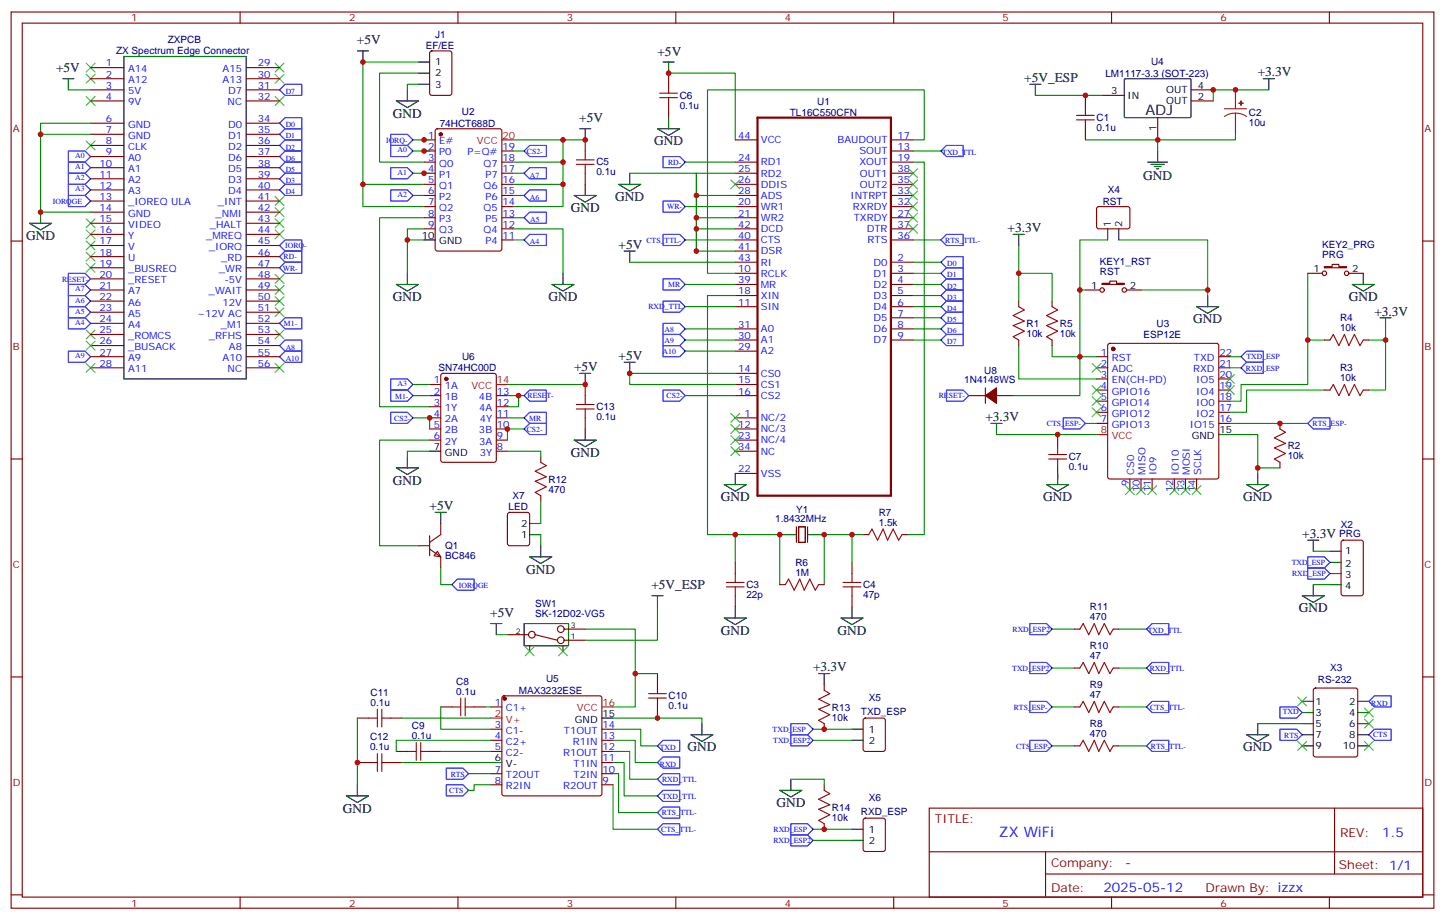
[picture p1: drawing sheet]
<svg xmlns="http://www.w3.org/2000/svg" width="459mm" height="292mm" viewBox="0 0 459 292" stroke-linecap="round" stroke-linejoin="round" font-family="sans-serif">
<g fill="none" stroke="#870000" stroke-width=".35">
<path d="M3.5 3.8h451.6v284.3h-451.6zM7.1 7.3h444.5v277.3h-444.5zM76.2 3.8v3.5M136.6 16.4l.5-.2h5.6l.6 .4 .1 13-.5 .6-5.8 .1-.7-.5-.1-12.9zM145.3 3.8v3.5M214.5 3.8v3.5M283.6 3.8v3.5M352.8 3.8v3.5M421.9 3.8v3.5M28.8 28.5h10.5M28.8 32h10.5M28.8 21.4h10.5"/>
<path d="M28.8 25h10.5M28.8 39.1h10.5M78.1 28.5h10.6M78.1 32h10.6M78.1 21.4h10.6M78.1 25h10.6M78.1 39.1h10.6M212.2 23.2v3.5M212.2 33.8v3.5M344.5 30.3v3.5M349.8 30.3h7M367.4 37.3v7.1"/>
<path d="M378 28.5h7.1M378 32h7.1M28.8 42.6h10.5M28.8 46.1h10.5M28.8 49.7h10.5M28.8 53.2h10.5M28.8 56.7h10.5M78.1 42.6h10.6M78.1 46.1h10.6M78.1 49.7h10.6M78.1 53.2h10.6M78.1 56.7h10.6"/>
<path d="M134.6 44.4h3.5M134.6 51.4h3.5M134.6 55h3.5M134.6 58.5h3.5M134.6 47.9h3.5M138.3 41.1l.5-.2h19.8l.6 .4 .1 37.7-.5 .6-20 .1-.6-.5-.1-37.6zM159.3 51.4h3.5M159.3 55h3.5M159.3 58.5h3.5M159.3 47.9h3.5M185.7 44.4v3.5M185.7 55v3.5"/>
<path d="M233.4 44.4h7M233.4 51.4h7M233.4 55h7M233.4 58.5h7M282.8 44.4h7M282.8 51.4h7M282.8 55h7M282.8 58.5h7M282.8 47.9h7M344.5 40.9v3.5M3.5 76.5h3.6M28.8 60.3h10.5"/>
<path d="M28.8 63.8h10.5M28.8 77.9h10.5M28.8 67.3h10.5M28.8 74.4h10.5M28.8 70.8h10.5M78.1 60.3h10.6M78.1 63.8h10.6M78.1 77.9h10.6M78.1 67.3h10.6M78.1 74.4h10.6M78.1 70.8h10.6M134.6 62h3.5"/>
<path d="M134.6 65.5h3.5M134.6 69.1h3.5M134.6 72.6h3.5M159.3 62h3.5M159.3 65.5h3.5M159.3 69.1h3.5M159.3 72.6h3.5M159.3 76.1h3.5M233.4 62h7M233.4 65.5h7M233.4 69.1h7M233.4 72.6h7"/>
<path d="M233.4 76.1h7M233.4 79.7h7M282.8 62h7M282.8 65.5h7M282.8 69.1h7M282.8 72.6h7M282.8 76.1h7M348.2 65.8l.5-.3 9.5 .1 .4 .7-.1 5.9-.6 .4-9.5-.1-.4-.6v-5.6zM451.6 76.5h3.5M28.8 92h10.5M28.8 99.1h10.5M28.8 95.5h10.5"/>
<path d="M28.8 88.5h10.5M28.8 84.9h10.5M28.8 81.4h10.5M78.1 92h10.6M78.1 99.1h10.6M78.1 95.5h10.6M78.1 88.5h10.6M78.1 84.9h10.6M78.1 81.4h10.6M233.4 83.2h7M233.4 86.7h7M233.4 90.2h7"/>
<path d="M233.4 93.8h7M233.4 97.3h7M282.8 83.2h7M282.8 86.7h7M282.8 90.2h7M282.8 93.8h7M282.8 97.3h7M323.3 95.5v1.8M333.9 95.5v1.8M344.5 92h4.6M349.8 89.9h2.4v-.7h2.2v.7h2.4v.3h-7zM357.5 92h4.6"/>
<path d="M415 86.7h4.6M420.3 84.6h2.5v-.7h2.1v.7h2.5v.3h-7.1zM428.1 86.7h4.6M28.8 113.2h10.5M28.8 116.7h10.5M28.8 109.6h10.5M28.8 106.1h10.5M28.8 102.6h10.5M78.1 113.2h10.6M78.1 116.7h10.6M78.1 109.6h10.6M78.1 106.1h10.6"/>
<path d="M78.1 102.6h10.6M140.1 118.7l.5-.2h16.2l.7 .4v27.1l-.4 .6-16.5 .1-.7-.5v-27zM233.4 104.4h7M233.4 107.9h7M233.4 111.4h7M233.4 118.5h7M282.8 104.4h7M282.8 107.9h7M282.8 100.8h7M323.3 107.9v1.7M333.9 107.9v1.7M348 113.2h3.5"/>
<path d="M348 116.7h3.5M351.8 109.1l.4-.2h33.9l.5 .2 .2 .5v41.7l-.2 .5-.5 .2h-33.9l-.5-.3-.2-.4v-41.7zM386.8 113.2h3.5M386.8 116.7h3.5M420.3 107.9h1.8M432.7 107.9h1.7M136.3 122h3.6M136.3 125.5h3.6M136.3 132.6h3.6M136.3 136.1h3.6M136.3 139.6h3.6M136.3 129h3.6"/>
<path d="M157.5 125.5h3.5M157.5 132.6h3.5M157.5 136.1h3.5M157.5 139.6h3.5M157.5 129h3.5M185.7 122v3.5M185.7 132.6v3.5M233.4 122h7M233.4 125.5h7M233.4 132.6h7M233.4 136.1h7M233.4 139.6h7"/>
<path d="M307.4 125.5h5.3M312.7 123v5M316.3 125.5h5.3M335.7 137.9v3.5M348 120.2h3.5M348 123.8h3.5M348 127.3h3.5M348 130.8h3.5M348 134.3h3.5M386.8 120.2h3.5M386.8 123.8h3.5M386.8 127.3h3.5"/>
<path d="M386.8 130.8h3.5M386.8 134.3h3.5M406.2 134.3v1.8M420.3 123.8h1.8M432.7 123.8h1.7M3.5 145.6h3.6M157.5 143.2h3.5M171.6 144.9v1.8M171.6 157.3v1.7M233.4 143.2h7M233.4 150.2h7M335.7 148.4v3.6"/>
<path d="M358.6 152v3.5M362.1 152v3.5M365.7 152v3.5M372.7 152v3.5M376.2 152v3.5M379.8 152v3.5M406.2 146.7v1.7M451.6 145.6h3.5M132.8 173.1h3.5M136.3 174.2l3.6 2.5v3.5M136.3 170v6.3M138.8 174.9l1.1 1.8-2.1-.4z"/>
<path d="M139.9 166.1v3.5l-3.6 2.5M161.3 162.8l.4-.2h5.7l.6 .4 .1 9.4-.5 .7h-5.9l-.6-.4-.1-9.4zM233.4 178.4v3.6M252.8 167.1v5M253.5 167.1h2.1v5h-2.1zM256.3 167.1v5M270.4 178.4v3.6M273.9 169.6h1.8M286.3 169.6h1.7M425.9 171.6l.4-.2h5.7l.6 .4 .1 16.5-.5 .7h-5.9l-.6-.4-.1-16.5zM179 199.6h6.7M233.4 189v3.5"/>
<path d="M247.5 185.5h1.7M259.8 185.5h1.8M270.4 189v3.5M341 199.6h1.7M353.3 199.6h1.8M3.5 214.8h3.6M161 201.4h6.7M168.1 204.9v1.8M169.9 201.4l7 1.7M178.7 204.9v1.8M179 203.1h6.7M208.7 213.7v3.5"/>
<path d="M261.6 217.2v1.8M341 211.9h1.7M353.3 211.9h1.8M417 218.5l.5-.2h12.7l.7 .4v20.8l-.4 .6-13 .1-.6-.5-.1-20.7zM451.6 214.8h3.5M113.4 227.8h3.5M124 227.8h3.5M125.8 238.4h3.5M136.3 238.4h3.6M139.9 224.3h3.5M150.5 224.3h3.5M155.8 224.3h3.5"/>
<path d="M155.8 231.4h3.5M155.8 234.9h3.5M155.8 238.4h3.5M159.5 221l.5-.2h30.3l.5 .2 .2 .5v30.3l-.2 .5-.5 .2h-30.3l-.5-.2-.2-.5v-30.3zM191 231.4h3.6M191 234.9h3.6M191 238.4h3.6M208.7 224.3v3.5M261.6 229.6v1.8M274.2 228l.4-.2h5.7l.6 .5 .1 9.4-.5 .7h-5.9l-.6-.5-.1-9.4zM341 224.3h1.7M341 236.6h1.7"/>
<path d="M353.3 224.3h1.8M353.3 236.6h1.8M113.4 241.9h3.5M124 241.9h3.5M155.8 245.5h3.5M155.8 249h3.5M191 245.5h3.6M191 249h3.6M191 241.9h3.6M261.6 249v1.8M274.2 259.8l.4-.2h5.7l.6 .4 .1 9.5-.5 .6-5.9 .1-.6-.5-.1-9.4zM294.9 256.4h156.7v28.2h-156.7z"/>
<path d="M423.5 256.4l.1 20.9M261.6 261.3v1.8M295 270.2h156.4M331.8 277.3h119.6M331.8 270.2v14.2M3.5 283.9h3.6M76.2 284.6v3.5M145.3 284.6v3.5M214.5 284.6v3.5M283.6 284.6v3.5M352.8 284.6v3.5M421.9 284.6v3.5"/>
<path d="M451.6 283.9h3.5"/>
<circle cx="349.8" cy="92" r=".71"/>
<circle cx="356.8" cy="92" r=".71"/>
<circle cx="420.3" cy="86.7" r=".71"/>
<circle cx="427.4" cy="86.7" r=".71"/>
<circle cx="178" cy="199.6" r="1.06"/>
<circle cx="168.8" cy="201.4" r="1.06"/>
<circle cx="178" cy="203.1" r="1.06"/>
</g>
<path d="M240.4 37.3h42.4v120h-42.4z" fill="none" stroke="#870000" stroke-width=".71"/>
<g fill="none" stroke="#000" stroke-width=".35">
<path d="M39.3 17.9h38.8v102.3h-38.8zM113.4 16.2h3.5M115.2 16.2v3.5M132.8 19.7h3.5M210.4 19.7h3.6M212.2 19.7v3.5M19.9 25h3.6M21.7 25v3.5M125.8 32h7l-3.5 2.1zM129.3 28.5v3.5M132.8 26.7h3.5M132.8 23.2h3.5"/>
<path d="M212.2 37.3v3.6M326.8 26.7h3.6M328.6 26.7v3.6M356.9 25.2l.3-.2h20.6l.2 .3-.1 11.8-.3 .2h-20.6l-.2-.3zM400.9 25h3.6M402.7 25v3.5M184 40.9h3.5M185.7 40.9v3.5M185.7 58.5v3.5M196.3 58.5h7.1l-3.6 2.1zM199.8 55v3.5M208.7 40.9h7l-3.5 2.1z"/>
<path d="M364.2 51.4h6.4M365.3 52.1h4.2M366.4 52.8h2.1M367.1 53.6h.7M367.4 47.9v3.5M9.3 70.8h7.1l-3.5 2.2zM12.9 67.3v3.5M134.6 76.1h3.5M182.2 62h7.1l-3.6 2.1zM198.1 79.7h3.5M199.8 79.7v3.5M321.6 74.4h3.5"/>
<path d="M323.3 74.4v3.5M351.5 72.6v3.5M355.1 72.6v3.5M125.8 90.2h7l-3.5 2.2zM129.3 86.7v3.5M175.2 90.2h7l-3.5 2.2zM178.7 86.7v3.5M379.8 97.3h7l-3.5 2.1zM383.3 93.8v3.5M429.2 90.2h7l-3.5 2.2zM432.7 86.7v3.5M184 118.5h3.5"/>
<path d="M185.7 118.5v3.5M198.1 114.9h3.5M199.8 114.9v3.6M438 100.8h3.5M439.7 100.8v3.6M182.2 139.6h7.1l-3.6 2.1zM185.7 136.1v3.5M314.5 134.3h3.5M316.3 134.3v3.6M386.8 137.9h3.5M125.8 148.4h7l-3.5 2.2zM129.3 144.9v3.5"/>
<path d="M136.3 143.2h3.6M229.8 153.7h7.1l-3.5 2.2zM233.4 150.2v3.5M332.1 153.7h7.1l-3.5 2.2zM335.7 150.2v3.5M395.6 153.7h7.1l-3.5 2.2zM399.2 150.2v3.5M138.1 162.6h3.5M139.9 162.6v3.5M168.1 176.7h7.1l-3.6 2.1zM168.1 169.6h3.5M168.1 166.1h3.5"/>
<path d="M171.6 173.1v3.6M247.5 169.6h4.9M256.6 169.6h5M415 171.4h3.6M416.8 171.4v3.5M422.1 174.9h3.5M422.1 178.4h3.5M155.8 197.8h3.5M157.5 197.8v3.6M166.3 197.8h14.1v7.1h-14.1zM206.9 189h3.5M208.7 189v3.5"/>
<path d="M229.8 196.1h7.1l-3.5 2.1zM233.4 192.5v3.6M266.9 196.1h7l-3.5 2.1zM270.4 192.5v3.6M413.3 189h7l-3.5 2.1zM416.8 185.5v3.5M422.1 182h3.5M422.1 185.5h3.5M259.8 213.7h3.5M261.6 213.7v3.5M191 227.8h3.6M219.3 233.1h7l-3.5 2.1z"/>
<path d="M222.8 229.6v3.5M270.4 231.4h3.5M270.4 234.9h3.5M395.6 233.1h7.1l-3.5 2.1zM399.2 229.6v3.5M413.3 222.5h3.5M413.3 226.1h3.5M413.3 229.6h3.5M413.3 233.1h3.5M413.3 236.6h3.5M430.9 222.5h3.5M430.9 226.1h3.5"/>
<path d="M430.9 229.6h3.5M430.9 233.1h3.5M430.9 236.6h3.5M109.9 252.5h7l-3.5 2.1zM113.4 249v3.5M155.8 241.9h3.5M247.5 250.8h7l-3.5 2.1zM251 247.2v3.6M270.4 263.1h3.5M270.4 266.6h3.5"/>
</g>
<g fill="none" stroke="#008700" stroke-width=".35">
<path d="M132.8 19.7h-17.6v38.8h19.4M21.7 28.5h7.1M28.8 39.1h-15.9v3.5M132.8 23.2h-12.3v28.2h14.1M132.8 26.7h-3.5v1.8M212.2 23.2h21.2v21.2M328.6 30.3h21.2M402.7 28.5h-17.6v3.5M28.8 42.6h-15.9v24.7h15.9M115.2 58.5v7h19.4M131.1 47.9h5.2M131.1 44.4h5.2"/>
<path d="M131.1 55h5.2M162.8 47.9h3.5M162.8 44.4h22.9M162.8 55h3.5M162.8 58.5h15.9M178.7 51.4v14.1h-15.9M178.7 44.4v7h-15.9M199.8 55h21.2v24.7M217.5 51.4h15.9M233.4 55h-12.4v7M289.8 44.4h3.5v-15.9h-68.8v58.2h8.9M289.8 51.4h3.5v118.2h-5.3"/>
<path d="M289.8 47.9h8.8M367.4 44.4v3.5M392.1 42.6v1.8h-47.6M131.1 62h3.5M134.6 76.1h-5.3v10.6M134.6 69.1h-14.1v59.9h15.8M134.6 72.6h-5.3v3.5M162.8 72.6h15.9v14.1M162.8 76.1h3.5M162.8 69.1h3.5M162.8 62h3.5M217.5 76.1h15.9"/>
<path d="M217.5 65.5h15.9M221 69.1h12.4M233.4 72.6h-12.4v7.1h12.4M233.4 62h-12.4v10.6M289.8 76.1h8.8M323.3 77.9v8.8M351.5 76.1h-8.8v15.9M355.1 76.1h28.2v15.9M199.8 83.2h33.6M217.5 90.2h15.9M217.5 97.3h15.9M233.4 93.8h-8.9v75.8h23v15.9"/>
<path d="M289.8 83.2h8.8M289.8 86.7h8.8M289.8 90.2h8.8M289.8 93.8h8.8M289.8 97.3h8.8M323.3 95.5v-8.8h10.6v8.8M344.5 92h-1.8v33.5h-21.1M362.1 92h21.2v1.8M415 86.7v21.2M217.5 107.9h15.9M217.5 104.4h15.9M217.5 111.4h15.9"/>
<path d="M233.4 118.5h-33.6v3.5h33.6M289.8 107.9h8.8M289.8 100.8h8.8M289.8 104.4h8.8M323.3 109.6v10.6h24.7M333.9 109.6v3.6h14.1M390.3 116.7h3.6M390.3 113.2h3.6M420.3 107.9h-5.3v14.1h-21.1v5.3h-3.6M434.4 107.9h5.3M439.7 104.4v19.4h-5.3M131.1 132.6h5.2v3.5"/>
<path d="M131.1 125.5h5.2M131.1 122h5.2M136.3 139.6h-15.8v33.5h12.3M161 125.5h3.6v3.5h-3.6M161 122h24.7M161 132.6h5.3M164.6 125.5h1.7M166.3 136.1h-5.3v3.5M217.5 125.5h15.9M316.3 137.9h31.7M344.5 134.3h3.5M390.3 137.9h8.9v12.3"/>
<path d="M390.3 134.3h24.7M420.3 123.8h-24.7v7h-5.3M136.3 143.2h-7v1.7M161 143.2h10.6v1.7M171.6 159v7.1M335.7 150.2v1.8M399.2 148.4h7M171.6 169.6v3.5M233.4 169.6v8.8M270.4 169.6v8.8M273.9 169.6h-12.3v15.9M416.8 174.9h5.3"/>
<path d="M139.9 180.2v5.3h3.5M185.7 199.6h15.9v24.7h-7M208.7 192.5v10.6h-23M333.9 199.6h7.1M355.1 199.6h8.8M416.8 185.5h5.3M157.5 201.4h3.5M201.6 213.7h7.1M333.9 211.9h7.1M355.1 211.9h8.8M113.4 227.8v21.2M127.5 227.8h28.3"/>
<path d="M139.9 224.3v7.1h15.9M139.9 238.4h15.9M154 224.3h1.8M155.8 234.9h-30v3.5M194.6 227.8h28.2v1.8M194.6 238.4h5.2v8.8h8.9M194.6 231.4h8.8v5.2h5.3M194.6 234.9h7v7h7.1M258.1 231.4h12.3M258.1 234.9h12.3M333.9 224.3h7.1M333.9 236.6h7.1"/>
<path d="M355.1 224.3h8.8M355.1 236.6h8.8M399.2 229.6h14.1M127.5 241.9h28.3M148.7 245.5h7.1M155.8 249h-5.3v1.8h-1.8M194.6 241.9h3.5v10.6h10.6M194.6 249v14.1h14.1M194.6 245.5h1.7v12.3h12.4M251 247.2h10.6v1.8M258.1 263.1h12.3M258.1 266.6h12.3"/>
</g>
<g fill="none" stroke="#3c3" stroke-width=".35">
<path d="M27.3 20l2.9 2.9M27.3 30.6l2.9 2.8M27.3 23.6l2.9 2.8M30.2 20l-2.9 2.9M30.2 30.6l-2.9 2.8M30.2 23.6l-2.9 2.8M87.3 20l2.8 2.9M87.3 23.6l2.8 2.8M87.3 30.6l2.8 2.8M90.1 20l-2.8 2.9M90.1 23.6l-2.8 2.8M90.1 30.6l-2.8 2.8"/>
<path d="M27.3 44.7l2.9 2.9M30.2 44.7l-2.9 2.9M232 57.1l2.8 2.8M234.8 57.1l-2.8 2.8M288.4 57.1l2.8 2.8M288.4 53.6l2.8 2.8M291.2 57.1l-2.8 2.8M291.2 53.6l-2.8 2.8M27.3 69.4l2.9 2.8M27.3 73l2.9 2.8M27.3 76.5l2.9 2.8M30.2 69.4l-2.9 2.8"/>
<path d="M30.2 73l-2.9 2.8M30.2 76.5l-2.9 2.8M87.3 62.4l2.8 2.8M87.3 65.9l2.8 2.8M87.3 69.4l2.8 2.8M87.3 73l2.8 2.8M90.1 62.4l-2.8 2.8M90.1 65.9l-2.8 2.8M90.1 69.4l-2.8 2.8M90.1 73l-2.8 2.8M288.4 60.6l2.8 2.8M288.4 64.1l2.8 2.9"/>
<path d="M288.4 67.7l2.8 2.8M288.4 71.2l2.8 2.8M291.2 60.6l-2.8 2.8M291.2 64.1l-2.8 2.9M291.2 67.7l-2.8 2.8M291.2 71.2l-2.8 2.8M27.3 80l2.9 2.8M27.3 83.5l2.9 2.9M30.2 80l-2.9 2.8M30.2 83.5l-2.9 2.9M87.3 87.1l2.8 2.8M87.3 90.6l2.8 2.8"/>
<path d="M87.3 94.1l2.8 2.8M87.3 97.6l2.8 2.9M90.1 87.1l-2.8 2.8M90.1 90.6l-2.8 2.8M90.1 94.1l-2.8 2.8M90.1 97.6l-2.8 2.9M27.3 104.7l2.9 2.8M27.3 108.2l2.9 2.9M27.3 115.3l2.9 2.8M30.2 104.7l-2.9 2.8M30.2 108.2l-2.9 2.9M30.2 115.3l-2.9 2.8"/>
<path d="M87.3 104.7l2.8 2.8M87.3 115.3l2.8 2.8M90.1 104.7l-2.8 2.8M90.1 115.3l-2.8 2.8M346.6 115.3l2.8 2.8M349.4 115.3l-2.8 2.8M388.9 118.8l2.9 2.8M391.8 118.8l-2.9 2.8M232 131.2l2.8 2.8M232 134.7l2.8 2.8M232 138.2l2.8 2.8M234.8 131.2l-2.8 2.8"/>
<path d="M234.8 134.7l-2.8 2.8M234.8 138.2l-2.8 2.8M346.6 125.9l2.8 2.8M346.6 129.4l2.8 2.8M346.6 122.3l2.8 2.9M349.4 129.4l-2.8 2.8M349.4 125.9l-2.8 2.8M349.4 122.3l-2.8 2.9M388.9 122.3l2.9 2.9M391.8 122.3l-2.9 2.9M232 141.7l2.8 2.9M234.8 141.7l-2.8 2.9"/>
<path d="M357.2 154.1l2.8 2.8M360 154.1l-2.8 2.8M360.7 154.1l2.8 2.8M363.5 154.1l-2.8 2.8M364.2 154.1l2.9 2.8M367.1 154.1l-2.9 2.8M371.3 154.1l2.8 2.8M374.1 154.1l-2.8 2.8M374.8 154.1l2.8 2.8M377.6 154.1l-2.8 2.8M378.4 154.1l2.8 2.8M381.2 154.1l-2.8 2.8"/>
<path d="M166.7 205.2l2.8 2.9M169.5 205.2l-2.8 2.9M177.3 205.2l2.8 2.9M180.1 205.2l-2.8 2.9M411.9 221.1l2.8 2.8M411.9 235.2l2.8 2.9M414.7 221.1l-2.8 2.8M414.7 235.2l-2.8 2.9M433 224.6l2.9 2.9M433 228.2l2.9 2.8M433 235.2l2.9 2.9M435.9 224.6l-2.9 2.9"/>
<path d="M435.9 228.2l-2.9 2.8M435.9 235.2l-2.9 2.9"/>
</g>
<g fill="#870000" stroke="#870000" stroke-width=".35">
<path d="M312.7 125.5l3.6-2.5v5z"/>
<circle cx="353.3" cy="110.7" r=".53"/>
<circle cx="160.2" cy="221.7" r=".53"/>
<circle cx="139.9" cy="42.6" r=".53"/>
<circle cx="141.6" cy="120.2" r=".53"/>
</g>
<path d="M159.3 44.4h3.5M157.5 122h3.5M348 137.9h3.5M155.8 227.8h3.5M191 224.3h3.6" fill="none" stroke="#f00" stroke-width=".35"/>
<g fill="none" stroke="#a10000" stroke-width=".35">
<path d="M209.4 31h5.6M209.4 29.6h5.6M212.2 26.7v2.9M212.2 31v2.8M341.7 38h5.6M341.7 36.6h5.6M344.5 33.8v2.8M344.5 38v2.9M182.9 52.1h5.7M182.9 50.7h5.7M185.7 47.9v2.8M185.7 52.1v2.9"/>
<path d="M323.3 97.3l1.8 1.1-3.5 1.7 3.5 1.8-3.5 1.4 3.5 1.8-3.5 1.7 1.7 1.1M333.9 97.3l1.8 1.1-3.6 1.7 3.6 1.8-3.6 1.4 3.6 1.8-3.6 1.7 1.8 1.1M422.1 107.9l1.1-1.8 1.7 3.5 1.8-3.5 1.4 3.5 1.8-3.5 1.7 3.5 1.1-1.7M182.9 129.8h5.7M182.9 128.3h5.7M185.7 125.5v2.8M185.7 129.8v2.8M406.2 136.1l1.8 1.1-3.5 1.7 3.5 1.8-3.5 1.4 3.5 1.8-3.5 1.7 1.7 1.1M422.1 123.8l1.1-1.8 1.7 3.5 1.8-3.5 1.4 3.5 1.8-3.5 1.7 3.5 1.1-1.7M171.6 146.7l1.8 1-3.5 1.8 3.5 1.8-3.5 1.4 3.5 1.7-3.5 1.8 1.7 1.1M332.8 145.6h5.7M332.8 144.2h5.7"/>
<path d="M335.7 141.4v2.8M335.7 145.6v2.8M275.7 169.6l1.1-1.7 1.7 3.5 1.8-3.5 1.4 3.5 1.8-3.5 1.7 3.5 1.1-1.8M230.5 186.2h5.7M230.5 184.8h5.7M233.4 182v2.8M233.4 186.2v2.8M249.2 185.5l1.1-1.8 1.8 3.6 1.7-3.6 1.4 3.6 1.8-3.6 1.8 3.6 1-1.8M267.6 186.2h5.6M267.6 184.8h5.6M270.4 182v2.8M270.4 186.2v2.8"/>
<path d="M342.7 199.6l1.1-1.8 1.7 3.6 1.8-3.6 1.4 3.6 1.8-3.6 1.7 3.6 1.1-1.8M208.7 217.2v2.9M261.6 219l1.7 1.1-3.5 1.7 3.5 1.8-3.5 1.4 3.5 1.8-3.5 1.7 1.8 1.1M342.7 211.9l1.1-1.7 1.7 3.5 1.8-3.5 1.4 3.5 1.8-3.5 1.7 3.5 1.1-1.8M116.9 227.8h2.9M119.8 225v5.6M119.8 239.1v5.7M121.2 225v5.6M121.2 239.1v5.7M121.2 227.8h2.8M129.3 238.4h2.8M132.1 235.6v5.6"/>
<path d="M133.5 235.6v5.6M133.5 238.4h2.8M143.4 224.3h2.8M146.2 221.5v5.6M147.6 221.5v5.6M147.6 224.3h2.9M205.8 221.5h5.7M205.8 220.1h5.7M208.7 221.5v2.8M342.7 224.3l1.1-1.8 1.7 3.6 1.8-3.6 1.4 3.6 1.8-3.6 1.7 3.6 1.1-1.8M342.7 236.6l1.1-1.7 1.7 3.5 1.8-3.5 1.4 3.5 1.8-3.5 1.7 3.5 1.1-1.8M116.9 241.9h2.9"/>
<path d="M121.2 241.9h2.8M261.6 250.8l1.7 1-3.5 1.8 3.5 1.7-3.5 1.5 3.5 1.7-3.5 1.8 1.8 1"/>
</g>
<path d="M388.6 34.5h7M392.1 35.9l-1.8 .2-1.7 .9M392.1 35.9l1.9 .3 1.6 .8M392.1 28.5v6M392.1 35.9v6.7" fill="none" stroke="#8c2424" stroke-width=".35"/>
<g fill="#8c2424" stroke="#8c2424" stroke-width=".35">
<path d="M393.2 32.7l1.4 .1z"/>
<path d="M393.8 32l.1 1.4z"/>
</g>
<g fill="none" stroke="#00f" stroke-width=".35">
<path d="M88.7 39.1l1.8-1.8h5.3v3.6h-5.3zM90.5 26.7h5.3v3.6h-5.3l-1.8-1.8zM21.7 47.9h5.3l1.8 1.8-1.8 1.7h-5.3zM21.7 51.4h5.3l1.8 1.8-1.8 1.8h-5.3zM21.7 55h5.3l1.8 1.7-1.8 1.8h-5.3zM21.7 58.5h5.3l1.8 1.8-1.8 1.7h-5.3zM88.7 56.7l1.8-1.7h5.3v3.5h-5.3zM88.7 53.2l1.8-1.8h5.3v3.6h-5.3zM88.7 49.7l1.8-1.8h5.3v3.5h-5.3zM88.7 46.1l1.8-1.7h5.3v3.5h-5.3zM88.7 42.6l1.8-1.7h5.3v3.5h-5.3zM124 53.2h5.3l1.8 1.8-1.8 1.7h-5.3z"/>
<path d="M124 46.1h5.3l1.8 1.8-1.8 1.8h-5.3zM124 42.6h5.3l1.8 1.8-1.8 1.7h-5.3zM166.3 47.9l1.8-1.8h5.3v3.6h-5.3zM166.3 55l1.8-1.8h5.3v3.5h-5.3zM210.4 49.7h5.3l1.8 1.7-1.8 1.8h-5.3zM298.6 47.9l1.8-1.8h5.3v3.6h-5.3zM21.7 62h5.3l1.8 1.8-1.8 1.7h-5.3zM88.7 60.3l1.8-1.8h5.3v3.5h-5.3zM90.5 76.1h5.3v3.6h-5.3l-1.8-1.8zM124 60.3h5.3l1.8 1.7-1.8 1.8h-5.3zM166.3 76.1l1.8-1.7h5.3v3.5h-5.3zM166.3 69.1l1.8-1.8h5.3v3.5h-5.3z"/>
<path d="M168.1 60.3h5.3v3.5h-5.3l-1.8-1.8zM210.4 74.4h5.3l1.8 1.7-1.8 1.8h-5.3zM210.4 63.8h5.3l1.8 1.7-1.8 1.8h-5.3zM298.6 76.1l1.8-1.7h5.3v3.5h-5.3zM21.7 90.2h5.3l1.8 1.8-1.8 1.8h-5.3zM21.7 93.8h5.3l1.8 1.7-1.8 1.8h-5.3zM21.7 97.3h5.3l1.8 1.8-1.8 1.7h-5.3zM21.7 86.7h5.3l1.8 1.8-1.8 1.7h-5.3zM88.7 81.4l1.8-1.7h5.3v3.5h-5.3zM88.7 84.9l1.8-1.7h5.3v3.5h-5.3zM210.4 95.5h5.3l1.8 1.8-1.8 1.8h-5.3zM210.4 88.5h5.3l1.8 1.7-1.8 1.8h-5.3z"/>
<path d="M298.6 86.7l1.8-1.8h5.3v3.6h-5.3zM298.6 93.8l1.8-1.8h5.3v3.5h-5.3zM300.4 81.4h5.3v3.5h-5.3l-1.8-1.7zM300.4 88.5h5.3v3.5h-5.3l-1.8-1.8zM300.4 95.5h5.3v3.6h-5.3l-1.8-1.8zM21.7 100.8h5.3l1.8 1.8-1.8 1.8h-5.3zM21.7 111.4h5.3l1.8 1.8-1.8 1.7h-5.3zM88.7 109.6l1.8-1.7h5.3v3.5h-5.3zM88.7 113.2l1.8-1.8h5.3v3.5h-5.3zM88.7 102.6l1.8-1.8h5.3v3.6h-5.3zM210.4 102.6h5.3l1.8 1.8-1.8 1.7h-5.3zM210.4 106.1h5.3l1.8 1.8-1.8 1.7h-5.3z"/>
<path d="M210.4 109.6h5.3l1.8 1.8-1.8 1.8h-5.3zM298.6 100.8l1.8-1.7h5.3v3.5h-5.3zM298.6 107.9l1.8-1.8h5.3v3.5h-5.3zM300.4 102.6h5.3v3.5h-5.3l-1.8-1.7zM393.9 113.2l1.7-1.8h5.3v3.5h-5.3zM395.6 114.9h5.3v3.6h-5.3l-1.7-1.8zM124 120.2h5.3l1.8 1.8-1.8 1.8h-5.3zM124 130.8h5.3l1.8 1.8-1.8 1.7h-5.3zM124 123.8h5.3l1.8 1.7-1.8 1.8h-5.3zM166.3 136.1l1.8-1.8h5.3v3.6h-5.3zM166.3 125.5l1.8-1.7h5.3v3.5h-5.3zM166.3 132.6l1.8-1.8h5.3v3.5h-5.3z"/>
<path d="M210.4 123.8h5.3l1.8 1.7-1.8 1.8h-5.3zM300.4 123.8h5.3l1.7 1.7-1.7 1.8h-5.3zM337.4 132.6h5.3l1.8 1.7-1.8 1.8h-5.3zM415 134.3l1.8-1.7h5.3v3.5h-5.3zM415 176.7h5.3l1.8 1.7-1.8 1.8h-5.3zM143.4 185.5l1.8-1.8h5.3v3.6h-5.3zM326.8 197.8h5.3l1.8 1.8-1.8 1.8h-5.3zM363.9 199.6l1.8-1.8h5.2v3.6h-5.2zM415 180.2h5.3l1.8 1.8-1.8 1.7h-5.3zM326.8 210.2h5.3l1.8 1.7-1.8 1.8h-5.3zM363.9 211.9l1.8-1.7h5.2v3.5h-5.2zM210.4 234.9h5.3v3.5h-5.3l-1.7-1.8z"/>
<path d="M251 229.6h5.3l1.8 1.8-1.8 1.7h-5.3zM251 233.1h5.3l1.8 1.8-1.8 1.7h-5.3zM326.8 222.5h5.3l1.8 1.8-1.8 1.8h-5.3zM326.8 234.9h5.3l1.8 1.7-1.8 1.8h-5.3zM363.9 224.3l1.8-1.8h5.2v3.6h-5.2zM363.9 236.6l1.8-1.7h5.2v3.5h-5.2zM406.2 224.3h5.3l1.8 1.8-1.8 1.7h-5.3zM406.2 231.4h5.3l1.8 1.7-1.8 1.8h-5.3zM434.4 222.5l1.8-1.7h5.3v3.5h-5.3zM434.4 233.1l1.8-1.7h5.3v3.5h-5.3zM141.6 249h5.3l1.8 1.8-1.8 1.7h-5.3zM141.6 243.7h5.3l1.8 1.8-1.8 1.7h-5.3z"/>
<path d="M208.7 252.5l1.7-1.7h5.3v3.5h-5.3zM208.7 257.8l1.7-1.8h5.3v3.6h-5.3zM208.7 241.9l1.7-1.7h5.3v3.5h-5.3zM210.4 245.5h5.3v3.5h-5.3l-1.7-1.8zM208.7 263.1l1.7-1.8h5.3v3.6h-5.3zM251 261.3h5.3l1.8 1.8-1.8 1.8h-5.3zM251 264.9h5.3l1.8 1.7-1.8 1.8h-5.3z"/>
</g>
<g fill="#c00">
<circle cx="439.7" cy="107.9" r=".88"/>
<circle cx="342.7" cy="113.2" r=".88"/>
<circle cx="385.1" cy="28.5" r=".88"/>
<circle cx="392.1" cy="28.5" r=".88"/>
<circle cx="367.4" cy="44.4" r=".88"/>
<circle cx="221" cy="79.7" r=".88"/>
<circle cx="221" cy="72.6" r=".88"/>
<circle cx="221" cy="69.1" r=".88"/>
<circle cx="221" cy="62" r=".88"/>
<circle cx="233.4" cy="169.6" r=".88"/>
<circle cx="247.5" cy="169.6" r=".88"/>
<circle cx="199.8" cy="118.5" r=".88"/>
<circle cx="261.6" cy="169.6" r=".88"/>
<circle cx="270.4" cy="169.6" r=".88"/>
<circle cx="212.2" cy="23.2" r=".88"/>
<circle cx="335.7" cy="137.9" r=".88"/>
<circle cx="208.7" cy="227.8" r=".88"/>
<circle cx="113.4" cy="241.9" r=".88"/>
<circle cx="406.2" cy="134.3" r=".88"/>
<circle cx="399.2" cy="148.4" r=".88"/>
<circle cx="415" cy="107.9" r=".88"/>
<circle cx="323.3" cy="86.7" r=".88"/>
<circle cx="344.5" cy="30.3" r=".88"/>
<circle cx="201.6" cy="213.7" r=".88"/>
<circle cx="342.7" cy="92" r=".88"/>
<circle cx="383.3" cy="92" r=".88"/>
<circle cx="134.6" cy="44.4" r=".88"/>
<circle cx="134.6" cy="47.9" r=".88"/>
<circle cx="134.6" cy="55" r=".88"/>
<circle cx="185.7" cy="44.4" r=".88"/>
<circle cx="178.7" cy="44.4" r=".88"/>
<circle cx="178.7" cy="51.4" r=".88"/>
<circle cx="178.7" cy="58.5" r=".88"/>
<circle cx="185.7" cy="122" r=".88"/>
<circle cx="129.3" cy="76.1" r=".88"/>
<circle cx="115.2" cy="58.5" r=".88"/>
<circle cx="136.3" cy="132.6" r=".88"/>
<circle cx="161" cy="136.1" r=".88"/>
<circle cx="115.2" cy="19.7" r=".88"/>
<circle cx="12.9" cy="67.3" r=".88"/>
<circle cx="12.9" cy="42.6" r=".88"/>
<circle cx="164.6" cy="125.5" r=".88"/>
<circle cx="261.6" cy="231.4" r=".88"/>
<circle cx="261.6" cy="263.1" r=".88"/>
</g>
<text font-size="4.6" x="363.5" y="36.6">ADJ</text>
<text font-size="4.6" fill="#00f" x="317" y="265.4">ZX WiFi</text>
<g font-size="4.2">
<text x="113.3" y="14.1">+5V</text>
<text x="208.7" y="17.9">+5V</text>
<text x="17.8" y="22.8">+5V</text>
<text x="325.1" y="26">+5V_ESP</text>
<text x="399.2" y="24.3">+3.3V</text>
<text x="124.7" y="37.3">GND</text>
<text x="183.8" y="38.8">+5V</text>
<text x="207.6" y="46.1">GND</text>
<text x="362.8" y="57.1">GND</text>
<text x="195.3" y="63.8">GND</text>
<text x="181.2" y="67.3">GND</text>
<text x="8.3" y="76.1">GND</text>
<text x="319.8" y="73.7">+3.3V</text>
<text x="196.3" y="79">+5V</text>
<text x="124.7" y="95.5">GND</text>
<text x="174.1" y="95.5">GND</text>
<text x="428.1" y="95.5">GND</text>
<text x="436.2" y="100.1">+3.3V</text>
<text x="378.7" y="102.6">GND</text>
<text x="182.2" y="117.8">+5V</text>
<text x="196.3" y="114.2">+5V</text>
<text x="312.7" y="133.6">+3.3V</text>
<text x="181.2" y="144.9">GND</text>
<text x="124.7" y="153.7">GND</text>
<text x="136.3" y="161.9">+5V</text>
<text x="228.8" y="159">GND</text>
<text x="331.1" y="159">GND</text>
<text x="394.6" y="159">GND</text>
<text x="413.3" y="170.7">+3.3V</text>
<text x="167" y="182">GND</text>
<text x="206.7" y="186.9">+5V_ESP</text>
<text x="155.6" y="195.8">+5V</text>
<text x="412.2" y="194.3">GND</text>
<text x="228.8" y="201.4">GND</text>
<text x="265.8" y="201.4">GND</text>
<text x="258.1" y="213">+3.3V</text>
<text x="218.2" y="238.4">GND</text>
<text x="394.6" y="238.4">GND</text>
<text x="108.8" y="257.8">GND</text>
<text x="246.4" y="256">GND</text>
</g>
<g font-size="4.2" fill="#00f">
<text x="438.7" y="265.7">1.5</text>
<text x="357.1" y="275.2">-</text>
<text x="350.2" y="283">2025-05-12</text>
</g>
<g font-size="3.9" fill="#800">
<text x="296.7" y="261">TITLE:</text>
<text x="425.3" y="265.7">REV:</text>
<text x="333.6" y="275.2">Company:</text>
<text x="425" y="275.8">Sheet: 1/1</text>
<text x="333.6" y="282.9">Date:</text>
<text x="382.6" y="282.9">Drawn By: izzx</text>
</g>
<g font-size="3.2" fill="#800">
<text x="41.6" y="6.8">1</text>
<text x="110.8" y="6.8">2</text>
<text x="179.9" y="6.8">3</text>
<text x="249.1" y="6.8">4</text>
<text x="318.2" y="6.8">5</text>
<text x="387.3" y="6.8">6</text>
<text x="4.1" y="41.9">A</text>
<text x="452.1" y="41.9">A</text>
<text x="4.1" y="111.1">B</text>
<text x="452.1" y="111.1">B</text>
<text x="4.1" y="180.2">C</text>
<text x="452.1" y="180.2">C</text>
<text x="4.1" y="249.3">D</text>
<text x="452.1" y="249.3">D</text>
<text x="41.6" y="287.6">1</text>
<text x="110.8" y="287.6">2</text>
<text x="179.9" y="287.6">3</text>
<text x="249.1" y="287.6">4</text>
<text x="318.2" y="287.6">5</text>
<text x="387.3" y="287.6">6</text>
</g>
<g font-size="3.2" fill="#000080">
<text x="36.8" y="17.3">ZX Spectrum Edge Connector</text>
<text x="53.3" y="13.5">ZXPCB</text>
<text x="135.1" y="15.5">EF/EE</text>
<text x="138.1" y="12">J1</text>
<text x="365.3" y="20.6">U4</text>
<text x="350.8" y="24.4">LM1117-3.3 (SOT-223)</text>
<text x="215.7" y="34.5">0.1u</text>
<text x="215.7" y="31.3">C6</text>
<text x="259.3" y="33.3">U1</text>
<text x="139.5" y="40.2">74HCT688D</text>
<text x="146.6" y="36.6">U2</text>
<text x="250.7" y="36.7">TL16C550CFN</text>
<text x="348" y="41.6">0.1u</text>
<text x="348" y="38.5">C1</text>
<text x="396.3" y="39.9">10u</text>
<text x="396.3" y="36.7">C2</text>
<text x="189.3" y="52.5">C5</text>
<text x="189.3" y="55.7">0.1u</text>
<text x="350" y="64.9">RST</text>
<text x="351.6" y="61.3">X4</text>
<text x="419.7" y="82">PRG</text>
<text x="419.7" y="78.8">KEY2_PRG</text>
<text x="349.1" y="87.2">RST</text>
<text x="349.1" y="84.1">KEY1_RST</text>
<text x="425.3" y="101.9">R4</text>
<text x="325.8" y="106.9">10k</text>
<text x="325.8" y="103.7">R1</text>
<text x="336.4" y="106.9">10k</text>
<text x="336.4" y="103.7">R5</text>
<text x="362.9" y="107.2">ESP12E</text>
<text x="367.1" y="103.7">U3</text>
<text x="425.3" y="105.1">10k</text>
<text x="139.2" y="117.8">SN74HC00D</text>
<text x="146.7" y="114.2">U6</text>
<text x="312.4" y="118.8">U8</text>
<text x="425.3" y="117.8">R3</text>
<text x="306" y="121.4">1N4148WS</text>
<text x="425.3" y="120.9">10k</text>
<text x="189.3" y="130.1">C13</text>
<text x="189.3" y="133.3">0.1u</text>
<text x="408.7" y="142.5">R2</text>
<text x="339.2" y="149.2">0.1u</text>
<text x="339.2" y="146">C7</text>
<text x="408.7" y="145.7">10k</text>
<text x="174.1" y="153.1">R12</text>
<text x="161.4" y="161.9">LED</text>
<text x="162.7" y="158.4">X7</text>
<text x="174.1" y="156.3">470</text>
<text x="246.1" y="165.5">1.8432MHz</text>
<text x="252.7" y="162.9">Y1</text>
<text x="278.9" y="166.8">1.5k</text>
<text x="278.9" y="163.6">R7</text>
<text x="425.5" y="167.4">X2</text>
<text x="425" y="170.3">PRG</text>
<text x="141.3" y="177.4">BC846</text>
<text x="141.3" y="174.3">Q1</text>
<text x="252.4" y="179.5">R6</text>
<text x="252.4" y="182.7">1M</text>
<text x="236.9" y="189.8">22p</text>
<text x="236.9" y="186.6">C3</text>
<text x="273.9" y="189.8">47p</text>
<text x="273.9" y="186.6">C4</text>
<text x="169.8" y="195.7">SK-12D02-VG5</text>
<text x="169.8" y="192.4">SW1</text>
<text x="345.9" y="196.8">470</text>
<text x="345.9" y="193.6">R11</text>
<text x="345.9" y="209.1">47</text>
<text x="345.9" y="205.9">R10</text>
<text x="422.1" y="213">X3</text>
<text x="117.6" y="220.7">C11</text>
<text x="144.8" y="220.4">0.1u</text>
<text x="144.8" y="217.2">C8</text>
<text x="164.6" y="220.1">MAX3232ESE</text>
<text x="173.3" y="216.5">U5</text>
<text x="212.2" y="221.8">C10</text>
<text x="345.9" y="221.5">47</text>
<text x="345.9" y="218.2">R9</text>
<text x="418.3" y="216.6">RS-232</text>
<text x="117.6" y="223.9">0.1u</text>
<text x="212.2" y="225">0.1u</text>
<text x="264.1" y="225.4">R13</text>
<text x="273.2" y="226.8">TXD_ESP</text>
<text x="275.7" y="222.5">X5</text>
<text x="130.7" y="231.4">C9</text>
<text x="264.1" y="228.6">10k</text>
<text x="345.9" y="233.8">470</text>
<text x="345.9" y="230.6">R8</text>
<text x="117.5" y="238.1">0.1u</text>
<text x="117.5" y="234.8">C12</text>
<text x="130.7" y="234.5">0.1u</text>
<text x="264.1" y="257.2">R14</text>
<text x="275.7" y="254.3">X6</text>
<text x="264.1" y="260.4">10k</text>
<text x="273.2" y="258.5">RXD_ESP</text>
</g>
<g font-size="3.2" fill="#00f">
<text x="33.6" y="21.1">1</text>
<text x="40.6" y="22.9">A14</text>
<text x="70.6" y="22.9">A15</text>
<text x="81.8" y="21.1">29</text>
<text x="33.6" y="24.6">2</text>
<text x="33.6" y="28.2">3</text>
<text x="40.6" y="26.4">A12</text>
<text x="40.6" y="29.9">5V</text>
<text x="70.6" y="26.4">A13</text>
<text x="72.4" y="29.9">D7</text>
<text x="81.8" y="28.2">31</text>
<text x="81.8" y="24.6">30</text>
<text x="33.6" y="31.7">4</text>
<text x="40.6" y="33.4">9V</text>
<text x="72.2" y="33.4">NC</text>
<text x="81.8" y="31.7">32</text>
<text x="33.6" y="38.7">6</text>
<text x="40.6" y="40.5">GND</text>
<text x="72.4" y="40.5">D0</text>
<text x="81.8" y="38.7">34</text>
<text x="33.6" y="42.3">7</text>
<text x="33.6" y="45.8">8</text>
<text x="40.6" y="44">GND</text>
<text x="40.6" y="47.6">CLK</text>
<text x="72.4" y="47.6">D2</text>
<text x="72.4" y="44">D1</text>
<text x="81.8" y="45.8">36</text>
<text x="81.8" y="42.3">35</text>
<text x="135.9" y="44">1</text>
<text x="135.9" y="47.6">2</text>
<text x="139.4" y="45.8">E#</text>
<text x="159.5" y="47.6">19</text>
<text x="234.3" y="44">44</text>
<text x="241.5" y="45.4">VCC</text>
<text x="265.8" y="45.4">BAUDOUT</text>
<text x="284.9" y="44">17</text>
<text x="284.9" y="47.6">13</text>
<text x="31.6" y="52.8">10</text>
<text x="33.6" y="49.3">9</text>
<text x="40.6" y="51.1">A0</text>
<text x="72.4" y="51.1">D6</text>
<text x="81.8" y="52.8">38</text>
<text x="81.8" y="49.3">37</text>
<text x="135.9" y="51.1">3</text>
<text x="139.4" y="49.3">P0</text>
<text x="139.4" y="52.8">Q0</text>
<text x="148.4" y="49.3">P=Q#</text>
<text x="153.5" y="52.8">Q7</text>
<text x="159.5" y="51.1">18</text>
<text x="234.3" y="51.1">24</text>
<text x="241.5" y="52.5">RD1</text>
<text x="272.7" y="52.5">XOUT</text>
<text x="272.8" y="49">SOUT</text>
<text x="284.9" y="51.1">19</text>
<text x="31.6" y="56.4">11</text>
<text x="31.6" y="59.9">12</text>
<text x="40.6" y="54.6">A1</text>
<text x="40.6" y="58.1">A2</text>
<text x="72.4" y="58.1">D3</text>
<text x="72.4" y="54.6">D5</text>
<text x="81.8" y="59.9">40</text>
<text x="81.8" y="56.4">39</text>
<text x="135.9" y="54.6">4</text>
<text x="135.9" y="58.1">5</text>
<text x="139.4" y="56.4">P1</text>
<text x="139.4" y="59.9">Q1</text>
<text x="153.5" y="59.9">Q6</text>
<text x="154" y="56.4">P7</text>
<text x="159.5" y="58.1">16</text>
<text x="159.5" y="54.6">17</text>
<text x="234.3" y="54.6">25</text>
<text x="234.3" y="58.1">26</text>
<text x="241.5" y="56">RD2</text>
<text x="241.5" y="59.5">DDIS</text>
<text x="272.9" y="56">OUT1</text>
<text x="272.9" y="59.5">OUT2</text>
<text x="284.9" y="54.6">38</text>
<text x="284.9" y="58.1">35</text>
<text x="31.6" y="63.4">13</text>
<text x="40.6" y="61.7">A3</text>
<text x="40.6" y="65.2">_IOREQ ULA</text>
<text x="69.2" y="65.2">_INT</text>
<text x="72.4" y="61.7">D4</text>
<text x="81.8" y="63.4">41</text>
<text x="135.9" y="61.7">6</text>
<text x="135.9" y="65.2">7</text>
<text x="139.4" y="63.4">P2</text>
<text x="154" y="63.4">P6</text>
<text x="159.5" y="65.2">14</text>
<text x="159.5" y="61.7">15</text>
<text x="234.3" y="61.7">28</text>
<text x="234.3" y="65.2">20</text>
<text x="241.5" y="63.1">ADS</text>
<text x="270" y="63.1">INTRPT</text>
<text x="284.9" y="61.7">33</text>
<text x="284.9" y="65.2">32</text>
<text x="31.6" y="67">14</text>
<text x="31.6" y="70.5">15</text>
<text x="40.6" y="68.7">GND</text>
<text x="68.4" y="68.7">_NMI</text>
<text x="81.8" y="70.5">43</text>
<text x="81.8" y="67">42</text>
<text x="135.9" y="68.7">8</text>
<text x="139.4" y="67">Q2</text>
<text x="139.4" y="70.5">P3</text>
<text x="153.5" y="67">Q5</text>
<text x="154" y="70.5">P5</text>
<text x="159.5" y="68.7">13</text>
<text x="234.3" y="68.7">21</text>
<text x="241.5" y="66.6">WR1</text>
<text x="241.5" y="70.1">WR2</text>
<text x="270.7" y="66.6">RXRDY</text>
<text x="271" y="70.1">TXRDY</text>
<text x="284.9" y="68.7">27</text>
<text x="31.6" y="74">16</text>
<text x="31.6" y="77.5">17</text>
<text x="40.6" y="72.2">VIDEO</text>
<text x="40.6" y="75.8">Y</text>
<text x="65.4" y="75.8">_MREQ</text>
<text x="66.5" y="72.2">_HALT</text>
<text x="81.8" y="77.5">45</text>
<text x="81.8" y="74">44</text>
<text x="135.9" y="72.2">9</text>
<text x="139.4" y="74">Q3</text>
<text x="153.5" y="74">Q4</text>
<text x="154" y="77.5">P4</text>
<text x="159.5" y="75.8">11</text>
<text x="159.5" y="72.2">12</text>
<text x="234.3" y="72.2">42</text>
<text x="234.3" y="75.8">40</text>
<text x="241.5" y="73.7">DCD</text>
<text x="241.5" y="77.2">CTS</text>
<text x="275.1" y="73.7">DTR</text>
<text x="275.4" y="77.2">RTS</text>
<text x="284.9" y="72.2">37</text>
<text x="284.9" y="75.8">36</text>
<text x="31.6" y="81.1">18</text>
<text x="40.6" y="79.3">V</text>
<text x="40.6" y="82.8">U</text>
<text x="66.3" y="79.3">_IORQ</text>
<text x="70.2" y="82.8">_RD</text>
<text x="81.8" y="81.1">46</text>
<text x="234.3" y="79.3">41</text>
<text x="234.3" y="82.8">43</text>
<text x="241.5" y="80.7">DSR</text>
<text x="284.9" y="82.8">2</text>
<text x="31.6" y="84.6">19</text>
<text x="31.6" y="88.1">20</text>
<text x="40.6" y="86.4">_BUSREQ</text>
<text x="40.6" y="89.9">_RESET</text>
<text x="69.5" y="86.4">_WR</text>
<text x="71.2" y="89.9">-5V</text>
<text x="81.8" y="88.1">48</text>
<text x="81.8" y="84.6">47</text>
<text x="234.3" y="86.4">10</text>
<text x="234.3" y="89.9">39</text>
<text x="241.5" y="84.2">RI</text>
<text x="241.5" y="87.8">RCLK</text>
<text x="277.2" y="84.2">D0</text>
<text x="277.2" y="87.8">D1</text>
<text x="284.9" y="86.4">3</text>
<text x="284.9" y="89.9">4</text>
<text x="31.6" y="91.7">21</text>
<text x="31.6" y="95.2">22</text>
<text x="40.6" y="93.4">A7</text>
<text x="66.2" y="93.4">_WAIT</text>
<text x="81.8" y="95.2">50</text>
<text x="81.8" y="91.7">49</text>
<text x="234.3" y="93.4">18</text>
<text x="241.5" y="91.3">MR</text>
<text x="241.5" y="94.8">XIN</text>
<text x="277.2" y="91.3">D2</text>
<text x="277.2" y="94.8">D3</text>
<text x="284.9" y="93.4">5</text>
<text x="31.6" y="98.7">23</text>
<text x="40.6" y="96.9">A6</text>
<text x="40.6" y="100.5">A5</text>
<text x="62.5" y="100.5">~12V AC</text>
<text x="70.6" y="96.9">12V</text>
<text x="81.8" y="98.7">51</text>
<text x="234.3" y="96.9">11</text>
<text x="241.5" y="98.4">SIN</text>
<text x="277.2" y="98.4">D4</text>
<text x="277.2" y="101.9">D5</text>
<text x="284.9" y="96.9">6</text>
<text x="284.9" y="100.5">7</text>
<text x="31.6" y="102.2">24</text>
<text x="31.6" y="105.8">25</text>
<text x="40.6" y="104">A4</text>
<text x="40.6" y="107.5">_ROMCS</text>
<text x="66.2" y="107.5">_RFHS</text>
<text x="70.1" y="104">_M1</text>
<text x="81.8" y="105.8">53</text>
<text x="81.8" y="102.2">52</text>
<text x="234.3" y="104">31</text>
<text x="234.3" y="107.5">30</text>
<text x="241.5" y="105.4">A0</text>
<text x="277.2" y="105.4">D6</text>
<text x="284.9" y="104">8</text>
<text x="284.9" y="107.5">9</text>
<text x="31.6" y="109.3">26</text>
<text x="31.6" y="112.8">27</text>
<text x="40.6" y="111.1">_BUSACK</text>
<text x="72.7" y="111.1">A8</text>
<text x="81.8" y="112.8">55</text>
<text x="81.8" y="109.3">54</text>
<text x="234.3" y="111.1">29</text>
<text x="241.5" y="108.9">A1</text>
<text x="241.5" y="112.5">A2</text>
<text x="277.2" y="108.9">D7</text>
<text x="349.3" y="112.8">1</text>
<text x="387" y="112.8">22</text>
<text x="31.6" y="116.3">28</text>
<text x="40.6" y="114.6">A9</text>
<text x="40.6" y="118.1">A11</text>
<text x="70.6" y="114.6">A10</text>
<text x="72.2" y="118.1">NC</text>
<text x="81.8" y="116.3">56</text>
<text x="234.3" y="118.1">14</text>
<text x="241.5" y="119.5">CS0</text>
<text x="349.3" y="116.3">2</text>
<text x="349.3" y="119.9">3</text>
<text x="352.8" y="114.6">RST</text>
<text x="352.8" y="118.1">ADC</text>
<text x="378.7" y="118.1">RXD</text>
<text x="378.9" y="114.6">TXD</text>
<text x="387" y="119.9">20</text>
<text x="387" y="116.3">21</text>
<text x="137.7" y="121.6">1</text>
<text x="137.7" y="125.2">2</text>
<text x="141.2" y="123.4">1A</text>
<text x="157.7" y="125.2">13</text>
<text x="234.3" y="121.6">15</text>
<text x="234.3" y="125.2">16</text>
<text x="241.5" y="123">CS1</text>
<text x="349.3" y="123.4">4</text>
<text x="352.8" y="121.6">EN(CH-PD)</text>
<text x="352.8" y="125.2">GPIO16</text>
<text x="379.7" y="125.2">IO4</text>
<text x="379.7" y="121.6">IO5</text>
<text x="387" y="123.4">19</text>
<text x="137.7" y="128.7">3</text>
<text x="141.2" y="126.9">1B</text>
<text x="141.2" y="130.5">1Y</text>
<text x="152" y="126.9">4B</text>
<text x="152" y="130.5">4A</text>
<text x="157.7" y="128.7">12</text>
<text x="241.5" y="126.6">CS2</text>
<text x="349.3" y="126.9">5</text>
<text x="349.3" y="130.5">6</text>
<text x="352.8" y="128.7">GPIO14</text>
<text x="379.7" y="128.7">IO0</text>
<text x="387" y="130.5">17</text>
<text x="387" y="126.9">18</text>
<text x="137.7" y="132.2">4</text>
<text x="137.7" y="135.7">5</text>
<text x="141.2" y="134">2A</text>
<text x="141.2" y="137.5">2B</text>
<text x="152" y="137.5">3B</text>
<text x="152.2" y="134">4Y</text>
<text x="157.7" y="135.7">10</text>
<text x="157.7" y="132.2">11</text>
<text x="234.3" y="135.7">12</text>
<text x="236.3" y="132.2">1</text>
<text x="241.5" y="133.6">NC/2</text>
<text x="241.5" y="137.2">NC/3</text>
<text x="349.3" y="134">7</text>
<text x="352.8" y="132.2">GPIO12</text>
<text x="352.8" y="135.7">GPIO13</text>
<text x="377.7" y="135.7">IO15</text>
<text x="379.7" y="132.2">IO2</text>
<text x="387" y="134">16</text>
<text x="137.7" y="139.3">6</text>
<text x="141.2" y="141">2Y</text>
<text x="152" y="141">3A</text>
<text x="157.7" y="142.8">8</text>
<text x="157.7" y="139.3">9</text>
<text x="234.3" y="139.3">23</text>
<text x="234.3" y="142.8">34</text>
<text x="241.5" y="140.7">NC/4</text>
<text x="152.2" y="144.6">3Y</text>
<text x="234.3" y="149.9">22</text>
<text x="241.5" y="144.2">NC</text>
<text x="241.5" y="151.3">VSS</text>
<text x="358.2" y="154.2" transform="rotate(-90 358.2 154.2)">9</text>
<text x="360" y="150.7" transform="rotate(-90 360 150.7)">CS0</text>
<text x="363.5" y="150.7" transform="rotate(-90 363.5 150.7)">MISO</text>
<text x="367.1" y="150.7" transform="rotate(-90 367.1 150.7)">IO9</text>
<text x="374.1" y="150.7" transform="rotate(-90 374.1 150.7)">IO10</text>
<text x="377.6" y="150.7" transform="rotate(-90 377.6 150.7)">MOSI</text>
<text x="381.2" y="150.7" transform="rotate(-90 381.2 150.7)">SCLK</text>
<text x="361.8" y="156.2" transform="rotate(-90 361.8 156.2)">10</text>
<text x="365.3" y="156.2" transform="rotate(-90 365.3 156.2)">11</text>
<text x="372.4" y="156.2" transform="rotate(-90 372.4 156.2)">12</text>
<text x="375.9" y="156.2" transform="rotate(-90 375.9 156.2)">13</text>
<text x="379.4" y="156.2" transform="rotate(-90 379.4 156.2)">14</text>
<text x="157.1" y="223.9">1</text>
<text x="160.6" y="225.7">C1+</text>
<text x="157.1" y="231">3</text>
<text x="160.6" y="232.8">C1-</text>
<text x="179" y="232.8">T1OUT</text>
<text x="191.2" y="231">14</text>
<text x="157.1" y="234.5">4</text>
<text x="157.1" y="238.1">5</text>
<text x="160.6" y="236.3">C2+</text>
<text x="160.6" y="239.8">C2-</text>
<text x="178.7" y="239.8">R1OUT</text>
<text x="181.8" y="236.3">R1IN</text>
<text x="191.2" y="238.1">12</text>
<text x="191.2" y="234.5">13</text>
<text x="157.1" y="245.1">7</text>
<text x="182" y="243.3">T1IN</text>
<text x="191.2" y="245.1">10</text>
<text x="191.2" y="241.6">11</text>
<text x="157.1" y="248.6">8</text>
<text x="160.6" y="246.9">T2OUT</text>
<text x="160.6" y="250.4">R2IN</text>
<text x="178.7" y="250.4">R2OUT</text>
<text x="182" y="246.9">T2IN</text>
<text x="191.2" y="248.6">9</text>
</g>
<g font-size="3.2">
<text x="138.1" y="20.7">1</text>
<text x="138.1" y="27.8">3</text>
<text x="138.1" y="24.3">2</text>
<text x="352.7" y="29.9">3</text>
<text x="370.2" y="29.6">OUT</text>
<text x="380.1" y="28.2">4</text>
<text x="357.9" y="31.3">IN</text>
<text x="370.2" y="33.1">OUT</text>
<text x="380.1" y="31.7">2</text>
<text x="367.1" y="41.5" transform="rotate(-90 367.1 41.5)">1</text>
<text x="352.6" y="71.9" transform="rotate(-90 352.6 71.9)">1</text>
<text x="356.1" y="71.9" transform="rotate(-90 356.1 71.9)">2</text>
<text x="133.9" y="75.8">10</text>
<text x="139.4" y="77.5">GND</text>
<text x="416.9" y="86.4">1</text>
<text x="429.2" y="86.4">2</text>
<text x="346.4" y="91.7">1</text>
<text x="358.6" y="91.7">2</text>
<text x="387" y="137.5">15</text>
<text x="137.7" y="142.8">7</text>
<text x="378.2" y="139.3">GND</text>
<text x="141.2" y="144.6">GND</text>
<text x="165.4" y="167.1">2</text>
<text x="165.4" y="170.7">1</text>
<text x="426.9" y="175.6">1</text>
<text x="426.9" y="179.8">2</text>
<text x="426.9" y="183.4">3</text>
<text x="426.9" y="186.9">4</text>
<text x="191.2" y="227.5">15</text>
<text x="417.5" y="223.6">1</text>
<text x="417.5" y="227.1">3</text>
<text x="428.2" y="223.6">2</text>
<text x="428.2" y="227.1">4</text>
<text x="182.4" y="229.2">GND</text>
<text x="275.7" y="232.4">1</text>
<text x="417.5" y="230.6">5</text>
<text x="428.2" y="230.6">6</text>
<text x="275.7" y="235.9">2</text>
<text x="417.5" y="234.2">7</text>
<text x="417.5" y="237.7">9</text>
<text x="426.2" y="237.7">10</text>
<text x="428.2" y="234.2">8</text>
<text x="157.1" y="241.6">6</text>
<text x="160.6" y="243.3">V-</text>
<text x="275.7" y="264.2">1</text>
<text x="275.7" y="267.7">2</text>
</g>
<g font-size="3.2" fill="#f00">
<text x="151.4" y="45.8">VCC</text>
<text x="159.5" y="44">20</text>
<text x="149.6" y="123.4">VCC</text>
<text x="157.7" y="121.6">14</text>
<text x="349.3" y="137.5">8</text>
<text x="352.8" y="139.3">VCC</text>
<text x="157.1" y="227.5">2</text>
<text x="183.1" y="225.7">VCC</text>
<text x="191.2" y="223.9">16</text>
<text x="160.6" y="229.2">V+</text>
</g>
<g font-size="2.5" fill="#00f">
<text x="90.7" y="29.8">D7</text>
<text x="90.7" y="40.4">D0</text>
<text x="90.7" y="47.4">D2</text>
<text x="90.7" y="43.9">D1</text>
<text x="122.5" y="45.3">IORQ-</text>
<text x="23.9" y="50.1">A0</text>
<text x="23.9" y="53.7">A1</text>
<text x="90.7" y="51">D6</text>
<text x="126.2" y="48.4">A0</text>
<text x="167.2" y="48.8">CS2-</text>
<text x="212" y="52.3">RD-</text>
<text x="299.1" y="49.1">TXD_TTL</text>
<text x="23.9" y="57.2">A2</text>
<text x="90.7" y="58">D3</text>
<text x="90.7" y="54.5">D5</text>
<text x="126.2" y="55.4">A1</text>
<text x="168.2" y="56.3">A7</text>
<text x="16.8" y="64.6">IORQGE</text>
<text x="23.9" y="60.7">A3</text>
<text x="90.7" y="61.6">D4</text>
<text x="126.2" y="62.5">A2</text>
<text x="168.2" y="63.4">A6</text>
<text x="168.3" y="70.4">A5</text>
<text x="211.7" y="66.4">WR-</text>
<text x="168.2" y="77.5">A4</text>
<text x="205.2" y="77">CTS_TTL-</text>
<text x="300" y="77">RTS_TTL-</text>
<text x="90" y="82.3">RD-</text>
<text x="90.5" y="78.8">IORQ-</text>
<text x="19.7" y="89.4">RESET-</text>
<text x="89.7" y="85.8">WR-</text>
<text x="300.6" y="84.5">D0</text>
<text x="300.6" y="88">D1</text>
<text x="23.9" y="92.5">A7</text>
<text x="23.9" y="96">A6</text>
<text x="212.1" y="91.1">MR</text>
<text x="300.6" y="91.5">D2</text>
<text x="300.6" y="95.1">D3</text>
<text x="23.9" y="99.5">A5</text>
<text x="205.8" y="98.2">RXD_TTL</text>
<text x="300.6" y="98.6">D4</text>
<text x="23.9" y="103">A4</text>
<text x="90.1" y="103.5">M1-</text>
<text x="210.9" y="105.2">A8</text>
<text x="300.6" y="102.1">D5</text>
<text x="300.6" y="105.7">D6</text>
<text x="23.9" y="113.6">A9</text>
<text x="90.7" y="110.9">A8</text>
<text x="210.3" y="112.3">A10</text>
<text x="210.9" y="108.8">A9</text>
<text x="300.6" y="109.2">D7</text>
<text x="395.6" y="113.9">TXD_ESP</text>
<text x="90.7" y="114.5">A10</text>
<text x="395.4" y="117.6">RXD_ESP</text>
<text x="126.2" y="122.4">A3</text>
<text x="125.4" y="126.5">M1-</text>
<text x="167.4" y="126.4">RESET-</text>
<text x="211.6" y="126.4">CS2-</text>
<text x="297.9" y="126.4">RESET-</text>
<text x="125.1" y="133.5">CS2-</text>
<text x="167.2" y="137">CS2-</text>
<text x="168" y="133.5">MR</text>
<text x="332.3" y="135.2">CTS_ESP-</text>
<text x="416.6" y="135.2">RTS_ESP-</text>
<text x="410" y="179.3">TXD_ESP</text>
<text x="410.1" y="182.8">RXD_ESP</text>
<text x="145.7" y="186.4">IORQGE</text>
<text x="321.3" y="200.5">RXD_ESP2</text>
<text x="364.3" y="200.8">TXD_TTL</text>
<text x="321.3" y="212.8">TXD_ESP2</text>
<text x="364.9" y="212.8">RXD_TTL</text>
<text x="321.7" y="225.2">RTS_ESP-</text>
<text x="365" y="225.1">CTS_TTL-</text>
<text x="407.1" y="226.5">TXD</text>
<text x="435.2" y="223.8">RXD</text>
<text x="245.2" y="232.4">TXD_ESP</text>
<text x="435.8" y="234">CTS</text>
<text x="209.4" y="237.9">TXD</text>
<text x="245.4" y="235.8">TXD_ESP2</text>
<text x="322.5" y="237.5">CTS_ESP-</text>
<text x="365.3" y="237.6">RTS_TTL-</text>
<text x="407.6" y="234">RTS</text>
<text x="209.4" y="243.2">RXD</text>
<text x="142.6" y="251.7">CTS</text>
<text x="143" y="246.4">RTS</text>
<text x="210.1" y="248.1">RXD_TTL</text>
<text x="210.1" y="253.4">TXD_TTL</text>
<text x="210.1" y="258.7">RTS_TTL-</text>
<text x="245.5" y="264">RXD_ESP</text>
<text x="209.9" y="264">CTS_TTL-</text>
<text x="245.5" y="267.5">RXD_ESP2</text>
</g>
<g font-size="2.5">
<text x="163.7" y="201">2</text>
<text x="181.2" y="199.2">3</text>
<text x="181.2" y="202.8">1</text>
</g>
</svg>
